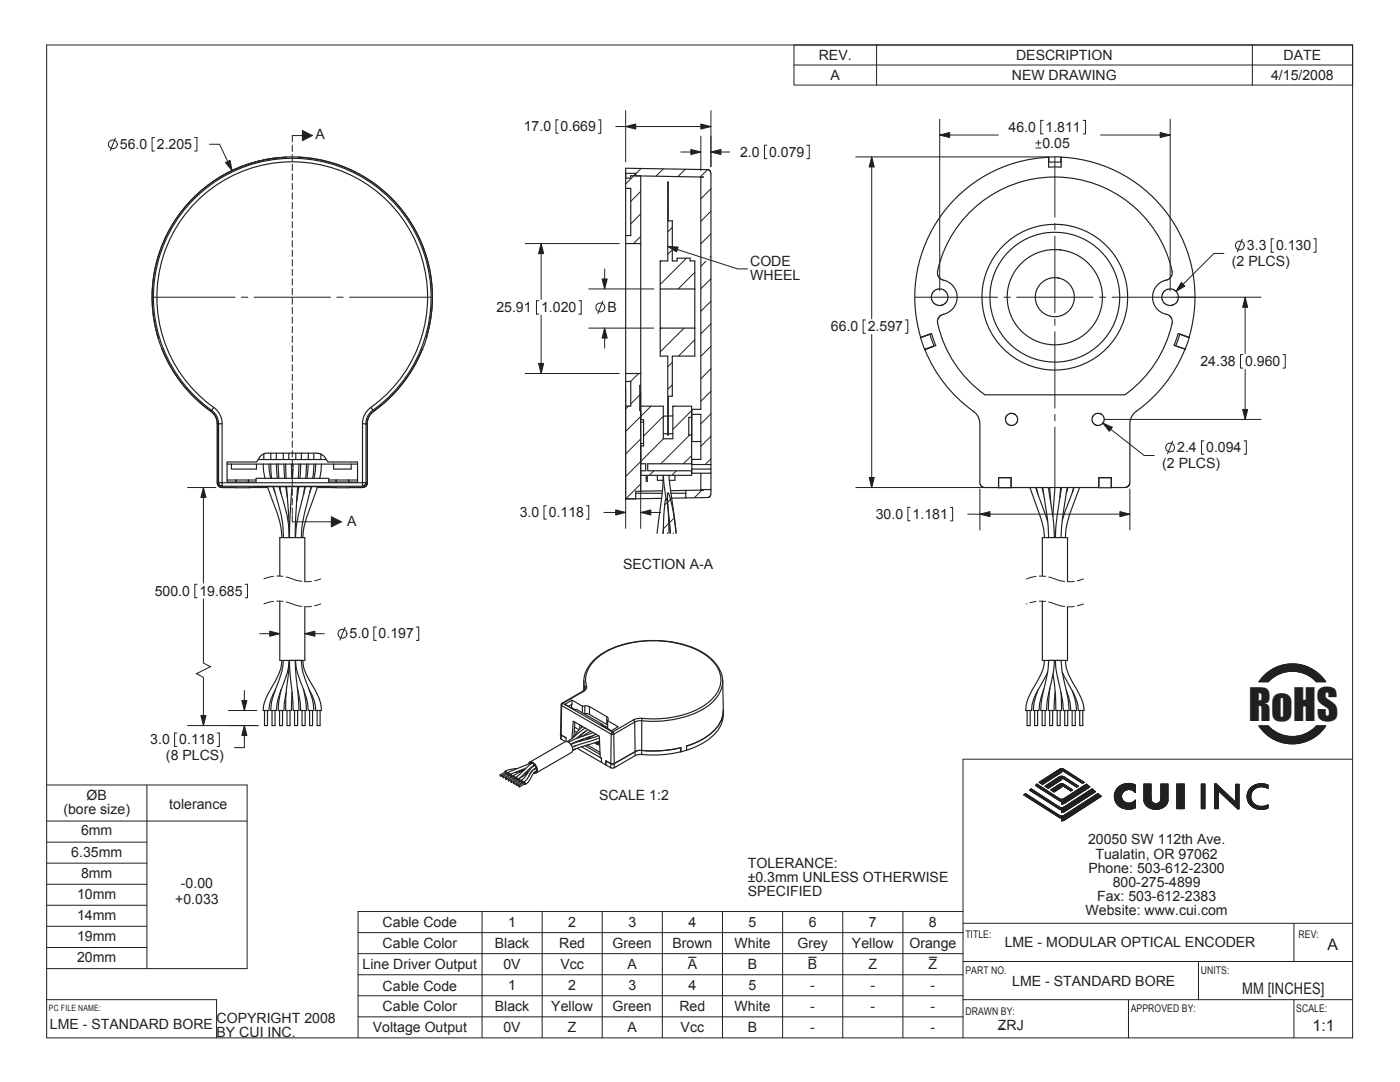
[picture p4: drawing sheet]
<svg xmlns="http://www.w3.org/2000/svg" width="279mm" height="216mm" viewBox="0 0 279 216" stroke-linecap="round" stroke-linejoin="round" font-family="sans-serif">
<!-- layer: Layer 1 -->
<g fill="none" stroke="#231f20" stroke-width=".2">
<path d="M9.3 9v198.1M269.9 9v198.1M252.5 134.6a8 8 0 0 1 12.1 1.4h-1.9a6.5 6.5 0 0 0-9.6 0h-1.9zM204.3 158.6l.4-.3 7.1 4.5 .5-.1 6.8-4.4 .7 .6-7.3 4.7-.6 .2v-.5l-.5-.2zM205.5 157.7l.3-.3 5.9 3.8 .6-.2 5.7-3.6 .6 .6-6.1 3.9-.6 .2v-.5l-.5-.1zM206.7 156.7l.2-.2 4.8 3 .5-.1 4.6-2.9 .7 .5-5 3.3-.6 .1v-.5l-.4-.1zM207.4 156.1l4.4-2.7 .4 .1 4.2 2.6-.4 .2-4-2.6-.1 .4-3.9 2.4zM208.6 156.9l3.2-2 .5 .1 2.9 1.9-.3 .2-2.9-1.9-.1 .4-2.7 1.7zM209.7 157.6l2.1-1.2 .5 .1 1.7 1.1-.3 .2-1.7-1.1-.1 .4-1.5 .9zM223 157.3a3 3 0 0 1 3.6-.7v1.6a1.44 1.44 0 0 0-2.1-.4 1.44 1.44 0 0 0-.2 2.1 1.61 1.61 0 0 0 2.3-.2v1.5a2.88 2.88 0 0 1-4.2-2l.2-1.3zM229.8 159.7a.98 .98 0 0 0 .9 .7 .98 .98 0 0 0 .9-.7M229.8 159.7l-.1-3.2h-1.4v3.2a2.51 2.51 0 0 0 3.8 1.4 1.76 1.76 0 0 0 1-1.4v-3.2h-1.4l-.1 3.2"/>
<path d="M234.9 156.5h1.4v4.9h-1.4zM239.8 156.5h.7v4.9h-.7zM242.4 156.4h.4l3.8 3.7v-3.6h.7v4.9h-.3l-3.9-3.7v3.7h-.7zM249.4 157.4a3.1 3.1 0 0 1 3.6-.7v.6a2.19 2.19 0 0 0-3.4 1.6 2.1 2.1 0 0 0 3.1 1.9l.3-.2v.6a2.77 2.77 0 0 1-4.1-2.6zM251.2 144.8h1.9a6.5 6.5 0 0 0 9.6 0h1.9a8 8 0 0 1-13.4 0zM269.9 151.5h-77.7v55.6M71.5 190.3h120.7M71.5 194.5h120.7M71.5 181.9h120.7M71.5 186.1h120.7M71.5 198.7h120.7M258.2 184.2v7.7"/>
<path d="M71.5 202.9h120.7"/>
</g>
<path d="M223.3 157a3 3 0 0 1 3.3-.4v1.6a1.52 1.52 0 0 0-1.7-.6 1.52 1.52 0 0 0-1.1 1.4 1.54 1.54 0 0 0 1.2 1.2 1.54 1.54 0 0 0 1.6-.5v1.5a2.78 2.78 0 0 1-3.1-.3 2.78 2.78 0 0 1-1-2.8z" fill-rule="evenodd" fill="#231f20"/>
<path d="M223.3 157a3 3 0 0 1 3.3-.4v1.6a1.52 1.52 0 0 0-1.7-.6 1.52 1.52 0 0 0-1.1 1.4 1.54 1.54 0 0 0 1.2 1.2 1.54 1.54 0 0 0 1.6-.5v1.5a2.78 2.78 0 0 1-3.1-.3 2.78 2.78 0 0 1-1-2.8z" fill="none" stroke="#231f20" stroke-width=".2"/>
<path d="M228.3 156.5h1.4l.1 3.3 .2 .3 .6 .3 .7-.2 .3-.4 .1-3.3h1.4v3.2a2.46 2.46 0 0 1-3.3 1.6l-.9-.4-.5-.8z" fill-rule="evenodd" fill="#231f20"/>
<path d="M228.3 156.5h1.4l.1 3.3 .2 .3 .6 .3 .7-.2 .3-.4 .1-3.3h1.4v3.2a2.46 2.46 0 0 1-3.3 1.6l-.9-.4-.5-.8z" fill="none" stroke="#231f20" stroke-width=".2"/>
<g fill="#231f20" stroke="#231f20" stroke-width=".2">
<path d="M234.9 156.5h1.4v4.9h-1.4z" fill-rule="evenodd"/>
<path d="M239.8 156.5h.7v4.9h-.7z" fill-rule="evenodd"/>
</g>
<path d="M242.4 156.4h.4l3.8 3.7v-3.6h.7v4.9h-.3l-3.9-3.7v3.7h-.7z" fill-rule="evenodd" fill="#231f20"/>
<path d="M242.4 156.4h.4l3.8 3.7v-3.6h.7v4.9h-.3l-3.9-3.7v3.7h-.7z" fill="none" stroke="#231f20" stroke-width=".2"/>
<path d="M249.7 157.1a3.1 3.1 0 0 1 3.3-.4v.6a2.16 2.16 0 0 0-2.4 0 2.16 2.16 0 0 0-.9 2.4 2.32 2.32 0 0 0 3.3 .9v.6a2.7 2.7 0 0 1-3.2-.4 2.7 2.7 0 0 1-.5-3.3z" fill-rule="evenodd" fill="#231f20"/>
<path d="M249.7 157.1a3.1 3.1 0 0 1 3.3-.4v.6a2.16 2.16 0 0 0-2.4 0 2.16 2.16 0 0 0-.9 2.4 2.32 2.32 0 0 0 3.3 .9v.6a2.7 2.7 0 0 1-3.2-.4 2.7 2.7 0 0 1-.5-3.3z" fill="none" stroke="#231f20" stroke-width=".2"/>
<path d="M206.7 156.7l.2-.2 4.8 3 .5-.1 4.6-2.9 .7 .5-5 3.3-.6 .1v-.5l-.4-.1z" fill-rule="evenodd" fill="#231f20"/>
<path d="M206.7 156.7l.2-.2 4.8 3 .5-.1 4.6-2.9 .7 .5-5 3.3-.6 .1v-.5l-.4-.1z" fill="none" stroke="#231f20" stroke-width=".2"/>
<path d="M205.5 157.7l.3-.3 5.9 3.8 .6-.2 5.7-3.6 .6 .6-6.1 3.9-.6 .2v-.5l-.4-.1z" fill-rule="evenodd" fill="#231f20"/>
<path d="M205.5 157.7l.3-.3 5.9 3.8 .6-.2 5.7-3.6 .6 .6-6.1 3.9-.6 .2v-.5l-.4-.1z" fill="none" stroke="#231f20" stroke-width=".2"/>
<path d="M204.3 158.6l.4-.3 6.7 4.4 .5 .2 .4-.2 6.8-4.4 .7 .6-7.4 4.7-.5 .2v-.5l-.4-.1z" fill-rule="evenodd" fill="#231f20"/>
<path d="M204.3 158.6l.4-.3 6.7 4.4 .5 .2 .4-.2 6.8-4.4 .7 .6-7.4 4.7-.5 .2v-.5l-.4-.1z" fill="none" stroke="#231f20" stroke-width=".2"/>
<path d="M209.7 157.6l2.1-1.2 .5 .1 1.7 1.1-.3 .2-1.7-1.1h-.1v.4l-1.5 .9z" fill-rule="evenodd" fill="#231f20"/>
<path d="M209.7 157.6l2.1-1.2 .5 .1 1.7 1.1-.3 .2-1.7-1.1h-.1v.4l-1.5 .9z" fill="none" stroke="#231f20" stroke-width=".2"/>
<path d="M208.6 156.9l2.8-1.9 .4-.1 .5 .1 2.9 1.9-.3 .2-2.9-1.9-.1 .4-2.7 1.7z" fill-rule="evenodd" fill="#231f20"/>
<path d="M208.6 156.9l2.8-1.9 .4-.1 .5 .1 2.9 1.9-.3 .2-2.9-1.9-.1 .4-2.7 1.7z" fill="none" stroke="#231f20" stroke-width=".2"/>
<path d="M207.4 156.1l4.4-2.7h.4l4.2 2.7-.4 .2-4-2.6-.1 .4-3.9 2.4z" fill-rule="evenodd" fill="#231f20"/>
<path d="M207.4 156.1l4.4-2.7h.4l4.2 2.7-.4 .2-4-2.6-.1 .4-3.9 2.4z" fill="none" stroke="#231f20" stroke-width=".2"/>
<path d="M252.2 134.8a8 8 0 0 1 12.4 1.2h-1.9a6.5 6.5 0 0 0-9.6 0h-1.9z" fill-rule="evenodd" fill="#231f20"/>
<path d="M252.2 134.8a8 8 0 0 1 12.4 1.2h-1.9a6.5 6.5 0 0 0-9.6 0h-1.9z" fill="none" stroke="#231f20" stroke-width=".2"/>
<path d="M251.2 144.8h1.9a6.5 6.5 0 0 0 9.6 0h1.9a8 8 0 0 1-13.4 0z" fill-rule="evenodd" fill="#231f20"/>
<g fill="none" stroke="#231f20" stroke-width=".2">
<path d="M9.3 9h260.6M127.9 38.2l-2 2M128 33.6l-3.1 3.1M132.4 33.7l-1.5 1.5M133.4 37.2l-.1 .1M136.8 33.8l-1.5 1.4M141.2 33.8l-1.5 1.5M141.9 37.7l-2 2M187.5 26.9h11.7M187.5 23.8v34.2M206.7 29.5h1M206.7 28.5h1"/>
<path d="M207.2 28v1M208.2 24h-.5v2.7h.5M210.5 31.3v12M216.2 24h.4v2.7h-.4M219.6 26.9h13.9M233.5 23.8v34.2M30.6 59.3h16.3M48.2 59.3h1.2M50.7 59.3h15.3M67.2 59.3h1.3M69.8 59.3h16.2M127.9 42.7l-2 2"/>
<path d="M127.9 47.2l-1.5 1.4M132 52.1l-.2 .2M133.4 41.7l-.1 .1M134.1 50l-.8 .8M134.2 45.4l-.9 .9M137 51.5l-5.2 5.2M138.7 54.3l-3.4 3.4M140.9 52.1l-1 1M141.9 42.1l-2 2.1M141.9 46.7l-2 1.9M141.9 51.1l-.2 .2M141.9 55.6l-2 2"/>
<path d="M182.6 59.3h16.5M200.4 59.3h1.2M202.9 59.3h15.2M210.5 44.6v1.3M210.5 47.1v15.3M219.4 59.3h1.3M222 59.3h16.5M234.8 59.3h16.9M244.3 50.6h-2l-7.6 7.5M247.9 47.7l-1 2.5M248.5 59.3v11.2M254.2 47.6h-.5v2.7h.5"/>
<path d="M262.2 47.6h.4v2.7h-.4M127.5 74.5l-1.6 1.6M127.7 78.8l-1.8 1.8M132 65.5l-.2 .2M134.2 76.8l-.9 .9M134.2 72.3l-.9 .9M136.5 65.5l-4.7 4.7M138.7 67.8l-3.3 3.3M141.9 60.1l-2 2M141.9 64.6l-2 2M141.9 69.1l-2 2M141.9 73.6l-2 2"/>
<path d="M141.9 78.1l-2 2M210.5 63.6v1.3M210.5 66.2v15.2M248 70.8h-.4v2.6h.4M248.5 73.7v10M256 70.8h.5v2.6h-.5M125.5 81l-.6 .6M127.9 87.6l-3 3M127.9 96.6l-3 2.9M129.2 95.3l-.2 .2M129.9 81l-5 5.1M130.5 93.9l-.9 .9"/>
<path d="M132.4 83.1l-4 3.9M132.4 87.5l-7.5 7.6M133.4 82.1l-.1 .1M133.4 86.6l-.1 .1M133.8 99.6l-.6 .6M134.4 81l-.1 .2M135 93.9l-.9 .9M137.6 86.8l-5.7 5.7M138 81.9l-3.7 3.8M138 90.9l-1.6 1.6M138.3 81.7l-.2 .2M140.2 97.7l-1.6 1.6"/>
<path d="M141.9 82.6l-2 2M141.9 87.1l-2 1.9M141.9 91.5l-1.2 1.2M195.6 97.6v8.2M210.5 82.7v1.3M210.5 85.2v12.1M220.1 84.4l8.2 6.5h2.1M220.4 83.7h31.3M225.5 97.6v8.2M234 88l-1 2.6M240.3 88h-.5v2.6h.5M248.3 88h.4v2.6h-.4"/>
<path d="M133.2 100.2l-.6 .6M133.5 104.4l-1.1 1.1M134.6 103.4l-1 .9M181.7 101.2h-.5v2.7h.5M189.7 101.2h.4v2.7h-.4M193.1 102.6h32.4M9.3 156.6h40v36.7h-40M29.3 156.6v36.7M251.2 144.8h1.9a6.5 6.5 0 0 0 9.6 0h1.9a8 8 0 0 1-13.4 0zM9.3 163.8h40M9.3 168h20M9.3 172.2h20"/>
<path d="M9.3 176.4h20M9.3 189.1h20M9.3 180.6h20M9.3 184.8h20M9.3 199.5h33.9v7.6M71.5 181.9v25.2M96.2 181.9v25.2M108.2 181.9v25.2M120.2 181.9v25.2M132.2 181.9v25.2M144.2 181.9v25.2M156.2 181.9v25.2"/>
<path d="M168.2 181.9v25.2M180.2 181.9v25.2M192.2 184.2h77.7M192.2 191.9h77.7M192.2 199.5h77.7M225.2 199.5v7.6M239.2 191.9v7.6M258.2 199.5v7.6M9.3 207.1h260.6"/>
<circle cx="247.4" cy="49" r=".88"/>
<circle cx="233.5" cy="89.3" r=".88"/>
</g>
<g fill="none" stroke="#231f20" stroke-width=".23">
<path d="M57.1 31.3a28 28 0 0 0-25.5 36.1M59.5 31.4a27.9 27.9 0 0 1 25.6 36M124.9 35.6l1-.1v-.4l14.5 .2h-.5v46.4h-1.8v1M124.9 37.6v9.4M124.9 37.6h1v9.4h-1M124.9 34.6h2v.5h1v13.5M141.9 34.5l-.2-.4-.4-.3-16.4-.2v4M141.9 34.5v58.2M209.3 31.3h2.5v2h-2.5zM124.9 48.6h3M124.9 48.6v25.9M124.9 47v1.6"/>
<path d="M127.9 48.6v25.9M131.8 57.7v7.8M131.8 57.7v-5.6h1.5v-15.8h.1v7.8h.8v8h.9v-.6h2.6v.6h1v5.6M131.8 57.7h6.9M138.7 57.7v7.8M187.1 54.1a24 24 0 0 1 23.4-18.8 24 24 0 0 1 23.4 18.8M187.1 54.1v.6l.2 .5 .4 .5 .6 .2M188.3 55.9l1.1 .4 .8 .7 .5 .9 .3 .8a3.4 3.4 0 0 1-.4 2.2l-.8 1-.7 .5-.8 .3M211.2 55.5l1 .3 .7 .4 .8 .8 .4 .8a3.9 3.9 0 0 1-.1 3.2l-.6 .9-.8 .7-.9 .4-1 .2-1.2-.1-.9-.4-.9-.7-.7-.9-.3-1.1v-1.3l.2-.8 .5-.9 .8-.8 .6-.4 1.3-.4 1.1 .1M211.6 49.9a9.5 9.5 0 0 1 6.8 14.7 9.5 9.5 0 0 1-16.2-.6 9.5 9.5 0 0 1 7.8-14.2l1.6 .1M211.9 44.8a14.5 14.5 0 0 1 10.8 22.4 14.5 14.5 0 0 1-24.8-.6 14.5 14.5 0 0 1 11.9-21.8h2.1M232.8 55.9l-1.3 .5-.9 1-.5 1.3v1.2l.4 1.3 .7 .8 .9 .5 1.1 .4 .5 .4 .2 .6v.6"/>
<path d="M233.9 54.1v.6l-.2 .5-.4 .5-.5 .2M32.4 69.7l-.9-2.4a28 28 0 0 1 26.8-36 28 28 0 0 1 26.8 36l-.8 2.4a28.1 28.1 0 0 1-9.8 12.4 28.1 28.1 0 0 0 9.8-12.3M124.9 76.1h1v4.9h-1M124.9 74.5h3M124.9 74.5v25.1l2-.1M127.9 76.9h-.2v5h.2M127.9 76.9v4.1M127.9 74.5v2.4M131.8 65.5h6.9M131.8 65.5v5.6h1.5v15.7h.1v-7.7h.8v-8h4.5v-5.6M183.7 67.3l1.9-.7 .8 2.4-1.9 .7zM184.6 69.8a31.5 31.5 0 0 0 10.1 12.7l.6 .8 .2 .9 .1 12.3 .1 .3 .6 .5h3v-2h2.5"/>
<path d="M185.9 66.6l.9 2.3-2.2 .9v-.1M185.9 66.6l-2.1 .8a28 28 0 0 1 25.5-36v.9h2.4v-.9a27.9 27.9 0 0 1 25.6 36M186 69.2h.1M188 60.9l.6-.3 .4-.5 .2-.5-.1-.8-.3-.6-.5-.4-.5-.1h-.7l-.7 .3-.3 .5-.2 .5v.8l.4 .6 .4 .3 .5 .2h.8M188.3 62.7l-.9 .5-.3 .8a22.9 22.9 0 0 0 9.5 14.8h27.9a24 24 0 0 0 9.4-14.3M234 60.9l.6-.3 .4-.5 .2-.5-.1-.8-.3-.6-.5-.4-.5-.1h-.7l-.7 .3-.3 .5-.2 .5v.8l.4 .6 .4 .3 .5 .2h.8M234.3 68.9l2.2 .8a29.9 29.9 0 0 1-10.1 12.7l-.7 1-.2 .9v12.2l-.4 .5-.6 .3M235.5 66.7l1.9 .6-.9 2.4-1.8-.7zM237.3 67.4l-2.2-.8-.8 2.3M42.2 81.9l1 1.1 .4 1.2v.4h-.2l-.4-1.5-.9-1 .9 1 .3 1.1 .1 12.4 .3 .5 .4 .2h3M42.2 81.9a.48 .48 0 0 1 .5-.5 .48 .48 0 0 1 .5 .4l.9 1.4 .2 1.4M42.2 81.9l-.1 .2a28.1 28.1 0 0 1-9.8-12.4 28.1 28.1 0 0 0 9.8 12.4"/>
<path d="M42.7 81.3a27 27 0 0 1-4.5-40 27 27 0 0 1 40.3 0 27 27 0 0 1-4.5 40M43.4 84.6v11.7h.2v-11.7h.7M43.4 96.3l.2 .6 .7 .4M44.3 96.3h-.7l.2 .5 .5 .2v-.7M44.3 96.3h.1M44.3 84.6v11.7M44.3 97.3h2.8M44.3 96.3h28M45.3 92.6h26.1M45.3 95.8h5.8M45.3 92.2h5.9l.8-1.2 .7-.5 .4-.1h10.4l1 .5 .9 1.3h6v4h-5.8v-.8h-14.5v.8h-5.8zM46.2 92.6v1h5v-1"/>
<path d="M47.1 97.3h6.3M47.1 95.8v.4M49.6 95.8v.4M51.5 91.7h13.7M52.5 92.6l.4 2.8M52.6 90.6v1.1M53.4 97.1l.6 1.8a25.9 25.9 0 0 1 2.3 8.4M53.7 92.6l.3 2.8M54 92.6l.2 2.8M54 90.4v1.3M54.5 97.1l.4 1.2M54.5 97.3h.1"/>
<path d="M54.5 97.1l.1 .2a31 31 0 0 1 2 10M55.1 90.4v1.3M55.2 92.6l.2 2.8M55.5 92.6l.2 2.8M55.7 97.1l.2 .6a28.4 28.4 0 0 1 1.8 9.6M55.8 97.3h.1M55.9 97.1l.2 1.3M56.5 90.4v1.3M56.7 92.6l.1 2.8M57 92.6l.1 2.8M57 97.1l.3 2.2M57 97.3h.2"/>
<path d="M57.2 97.1l.6 10.2 .5-10.2M57.6 90.4v1.3M58.2 92.6v2.8M58.2 93.8h.3M58.5 92.6l-.1 2.8M59 90.4v1.3M59.4 97.1l-.5 10.2M59.4 97.3h.2M59.6 97.1l-.4 3.1M59.7 92.6l-.2 2.8M60 92.6l-.1 2.8M60.1 90.4v1.3"/>
<path d="M60.8 97.3h.1M60.8 97.1l-.2 1.6M60.9 97.1l-.4 2a36.4 36.4 0 0 0-1.5 8.2M61.2 92.6l-.2 2.8M61.5 92.6l-.2 2.8M61.5 90.4v1.3M62.1 97.3h.1M62.1 97.1l-.5 2a34.5 34.5 0 0 0-1.5 8.2M62.2 97.1l-.4 1.3M62.6 90.4v1.3M62.7 92.6l-.3 2.8M63 92.6l-.3 2.8"/>
<path d="M63.4 97.1l-.8 2.3a27.6 27.6 0 0 0-2.2 7.9M64 90.6v1.1M64.2 92.6l-.4 2.8M65.6 95.8h5.8M66.3 97.3l-.6-.2h-14.7l-.7 .2M66.6 92.6v1h3.5v-1M67.1 95.8v.4M69.6 95.8v.4M72.3 96.3v.7h-28v.3M72.3 96.3h.7l-.1 .4-.6 .3M72.3 84.6h.7v11.7h.3l-.2 .6-.8 .4 .8-.4 .2-.6v-11.7M72.3 97v.3h-9"/>
<path d="M72.3 84.6v11.7M73.3 84.6v11.7M74 81.3l.4 .6M74 81.3a4 4 0 0 0-1.6 2.4l-.1 .9M74.4 81.9a27.7 27.7 0 0 0 4.5-41.1 27.7 27.7 0 0 0-41.3 0 27.7 27.7 0 0 0 4.6 41.1M74.4 81.9l-.6 .5-.6 1-.2 1.2h.3M74.4 81.9l.2 .2-.5 .4-.6 .9-.2 1.2M124.9 99.5h2M126.9 98.4h5.2M127.9 92.5h1v1.4h-1M127.9 81v17h-1v1.5M127.9 83.7h.5v5.3h-.5"/>
<path d="M127.9 88.5h.5M127.9 84.2h.5M127.9 81h4.5v6.5h1.9v-6.5h3.7v2.3M131.2 94.8v1h1.1M132 99.4l-5.1 .1M132.2 97.9l-4.3 .1M132.4 86.6h.9M132.9 99.5l-.5-4.7a101.1 101.1 0 0 1-1.3 11.6M133.3 83h-.9M133.4 86.6h.9M133.5 94.8l1.4 11.6a25.3 25.3 0 0 0-1.6-8.1v.1a48.6 48.6 0 0 0 .5 8M133.9 98.4h3"/>
<path d="M134.3 83h-.9M134.7 94.8v1h-1.1M136.9 99.4h-2.9M136.9 97.9h-3.1M138 83.3h-.5v3.5h.5M138 83.3v3.5M138 86.8v5.7h-8.7v1.4h8.7v.9h-8.8v1.2h-.2v-1.2h-1.1M138 83h.1M138 86.8h.1M138.1 92.7v.9M138.1 93.6v.8h3.8v-.8M138.1 92.7h3.8"/>
<path d="M138.1 82.7h1.8v9h-1.8v1M138.1 82.7v5.4h1.8M139.9 94.4v3.4h.5l-3.5 .1M139.9 97.7h2M141.9 92.7v.9h-3.8M141.9 97.7l-.1 1.1-.5 .5-4.4 .1v-1.5M141.9 94.4v3.3M199.3 95.3h2.5v2h-2.5zM205.5 97.3l1.2 3.2a21.8 21.8 0 0 1 1.7 6.8M206.7 97.3l2.4 6.8M206.8 97.3l.3 1.3M208 97.3l.3 1.4"/>
<path d="M208.1 97.3l.3 1.8a55.1 55.1 0 0 1 .9 8.2M209.2 97.3l1 6.5 .2 3.5M209.5 97.3l.2 2.9M210.5 97.3l-.4 5.7M211.7 97.3l-.2 2M211.8 97.3l-.9 5.9-.3 4.1M213 97.3l-.9 5.9-.3 4.1M213.1 97.3l-.3 1.1M214.3 97.3l-.3 .9M214.3 97.3l-2.3 6.5M215.5 97.3l-.4 1a27.1 27.1 0 0 0-2.5 9M219.5 82.5l.4 .2 .4 .5v.9l-.7 .7h-.9l-.7-.7v-.9l.7-.7h.9"/>
<path d="M221.8 95.3h-2.5v2h2.5v-1.1M221.8 95.3h-2.5v2h-17.5M221.8 95.3v2h2.7M55.8 115v-7.7h5v8.8M55.8 120v11.8h5v-10.7M132.4 106.4l.1-3.4 .2-3 .2-.5 .2 .5 .3 1.7 .1 4.7M132.4 105.5l-.1 .9M133.2 106.3v.1M133.4 102.9l.4 3.5M134.4 106.4h.1M208 115v-7.7h5v8.8M208 120v11.8h5v-10.7"/>
<path d="M56.1 137.6l-.1 .3a12.7 12.7 0 0 0-.4 3.9h1.1v-1.3l.4-2.3M56.3 131.8a11.8 11.8 0 0 1-2.2 5.5l-.4 .9a7.9 7.9 0 0 0-1.2 3.6h1.2a8.7 8.7 0 0 1 1.2-4M56.3 131.8h.1M56.6 131.8a24.6 24.6 0 0 1-2 6.8 8.2 8.2 0 0 0-.5 3.2h1a21.9 21.9 0 0 1 2-6.9l.7-3.1M56.6 131.8h.1M57.8 131.8l.7 10h1.2l-.8-10M57.8 131.8l-.2 2.6a36.6 36.6 0 0 0-.5 7.4h1.1l.1-3.7M57.8 131.8h1.1M58.9 131.8h.1M59 131.8h1.1M59 131.8a26 26 0 0 0 2 7l.4 1.7 .1 1.3h1.2a24.8 24.8 0 0 0-2-6.9l-.4-1.6-.2-1.5M59.4 137.3l.5 3 .1 1.5h1.2l-.3-2.4-.4-1.9"/>
<path d="M60.1 131.8h.1M60.5 131.8a6.5 6.5 0 0 0 1.2 3.8l.9 1.7a9.3 9.3 0 0 1 1.6 4.5h-1.2a8.1 8.1 0 0 0-1.3-4.2M114.2 139.7v.8l-.7 .4M116.3 137.9h.2M116.3 137.9l-4.1 2.4M116.5 137.9l-4.2 2.4M116.5 135.8v2M116.7 137.2v.2M116.7 137.4l-.4 .5M116.7 137.2v.3M117.1 136.9a.9 .9 0 0 1-.6 1M117.1 136.9l-.4 .3"/>
<path d="M117.1 136.9a5.4 5.4 0 0 1 2.2-5.7 18.8 18.8 0 0 1 12.8-3.3 15.2 15.2 0 0 1 10.4 4.3 5 5 0 0 1-.3 7.2 16.5 16.5 0 0 1-11.3 4l-2.8-.1M144.1 134.8a8.6 8.6 0 0 0-5-5.2 22 22 0 0 0-18.5 .5 7.2 7.2 0 0 0-4.1 5.5l.2 1.6M144.1 134.9a5.2 5.2 0 0 1-1.8 5.1 17.2 17.2 0 0 1-11 3.9l-3.2-.1M144.2 135.8l.2 5.9M208.3 137.5a15.5 15.5 0 0 0-1 4.3h-1.1a9.6 9.6 0 0 1 1-4.2M208.4 131.8a12 12 0 0 1-2.2 5.5 9.5 9.5 0 0 0-1.5 4.5h1.1a11.8 11.8 0 0 1 2.2-5.7l1.1-1.9M208.4 131.8h.1M209.3 131.8a41.3 41.3 0 0 1-1.4 7.7l-.2 2.3h1.1a35.3 35.3 0 0 1 1.3-6.9l.3-3.1M209.3 131.8h.1M209.3 131.8h1.1M209.5 137.3l-.3 4.5h1.2l.2-3.7M210.1 134.5l.5 3.5 .1 3.8h1.2l-.1-3.6"/>
<path d="M210.4 131.8h.1M210.6 131.8h1.2M210.6 131.8a46.9 46.9 0 0 0 1.4 7.7l.2 2.3h1.2a44.9 44.9 0 0 0-1.4-7.7l-.2-2.3M210.6 131.8h.1M211.8 131.8h.1M212.6 131.8a11.4 11.4 0 0 0 2.1 5.4l.5 .9a8.3 8.3 0 0 1 1.2 3.7h-1.2a12.9 12.9 0 0 0-2.4-6.2l-.8-1.5M212.6 131.8h.1M212.8 137.7a13.8 13.8 0 0 1 .9 4.1h1.1a9.8 9.8 0 0 0-.8-4M53.4 141.8v3h-.6v-3M54.9 141.8v3h-.6v-3M56.4 141.8v3h-.6v-3M57.9 141.8v3h-.6v-3"/>
<path d="M59.4 141.8v3h-.6v-3M60.9 141.8v3h-.6v-3M62.4 141.8v3h-.6v-3M63.9 141.8v3h-.6v-3M99.8 154.6l1.1-.6 .1 .1v.2l-1 .6M99.8 154.6l.2 .3zM100.4 154.9l1-.6 .2 .1v.2l-1.1 .6M100.4 154.9l.1 .3zM100.8 154.1v-.2a.23 .23 0 0 1 .3 .1 .23 .23 0 0 1-.2 .4v-.1M100.9 155.2l1.1-.6 .1 .1v.2l-1.1 .6M100.9 155.2l.1 .3zM101.3 154.4v-.2a.23 .23 0 0 1 .4 .1 .23 .23 0 0 1-.3 .3"/>
<path d="M101.3 154.3l-.2 .1M101.4 155.5l1.1-.6 .1 .1v.2l-1 .6M101.4 155.5l.1 .3zM101.8 154.7v-.2a.24 .24 0 0 1 .4 .2 .24 .24 0 0 1-.2 .3v-.1M101.8 154.6l-.2 .1M101.9 155.9h.1l.1 .2zM101.9 155.9l1.1-.7 .1 .1v.2l-1 .6M102.3 155l.1-.1a.22 .22 0 0 1 .3 .1 .22 .22 0 0 1-.2 .3M102.3 154.9l-.1 .1M102.4 156.2l.2 .2zM102.5 156.1l1.2-.5v.2l-1.1 .6M102.9 155.3v-.1a.24 .24 0 0 1 .3 .1 .24 .24 0 0 1-.1 .3h-.1"/>
<path d="M102.9 155.2l-.2 .1M103 156.5h.1v.2zM103 156.5l1.2-.6v.2l-1.1 .6M103.3 153.3l-1.5 .2-1 .4M103.4 155.6v-.1a.22 .22 0 0 1 .4 .1 .22 .22 0 0 1-.3 .3M103.4 155.5l-.2 .1M103.5 156.8l1.2-.6v.2l-1 .6M103.5 156.8l.2 .2zM103.9 155.9l.1-.2 .2 .1 .1 .4h-.2M103.9 155.8l-.2 .1M104.1 153.9l-1.1 .2-1.1 .4M104.5 156.2v-.1a.27 .27 0 0 1 .3 .1 .27 .27 0 0 1-.1 .3h-.1"/>
<path d="M104.5 156.1l-.2 .1M104.6 153.7l-2.2 1.1M104.6 153.6l-.8 .2M104.9 153.3l-2.1 .8M105.3 154.3l-1.8 1.1M105.3 154.2l-.6 .1M105.5 152.4a.66 .66 0 0 1 .6-.4 .66 .66 0 0 1 .6 .5 1.33 1.33 0 0 1 .3 1.7l-.5 .1M105.5 153.9l-.6 .3M105.6 154.8h-.1M105.6 152.3h.1a1.11 1.11 0 0 1 1.4 1.1v.6l-.5 .2M105.7 152.1l7.1-4.1a1.45 1.45 0 0 1 1.2 2.2l-7 4M105.8 152.3l.2 .1"/>
<path d="M105.8 152.3l-4.5 1.9M106 152.1l-.2 .2M106.2 152.3a.34 .34 0 0 1 .3 .5M106.2 152.3l-3.3 2.8M106.3 152.9l.1 .1M106.3 152.2l-.1 .1M106.5 152.8l-2.8 2.5M106.6 152.8a.34 .34 0 0 1 .3 .5M106.6 152.8l-.7 .6-1.2 1.7-.7 .6M106.8 152.6l-.3 .2M106.8 152.7l-.2 .1M106.9 153.3l-.5 .3-.7 1"/>
<path d="M107 153.9a.32 .32 0 0 0 0-.4 .32 .32 0 0 0-.3-.1l-.6 .5-.5 .8a2.52 2.52 0 0 1-1.1 1.3M107 153.9a3.2 3.2 0 0 0-1.3 1.7l-.9 .9M107.1 153.2l-.2 .1M107.1 153.9l-.5 .3M107.1 153.8l-.1 .1M111.9 146.5v.8l.1 .2M111.9 146.5l.1 .2M112 146.7l1 .5v.8M112 146.7v.8M112 147.5l.8 .5M112 140.6l.1 .2M112.1 140.8l-.1 5.9"/>
<path d="M112.1 140.8l9.9 5.7h.5l-.3-.4M112.2 140.3l-.2 .3-.1 5.9M112.2 140.3h.1M112.3 140.4l-.2 .4M112.3 140.4l9.9 5.7M112.3 140.3v.1M112.7 140.5l1.5-.8 2 1.2 .9-.1 .5 .2 3.6 2 .2 .3-.1 .5 2.1 1.2-1.5 .8-2-1.1 .3-.2-5.2-3-.2 .2zM114.1 140.6v.6l.8 .4M114.1 141.2l-.1 .1M114.2 147.3l.2-3.4 5.2 3 .2 4.3 .2 .1M114.4 149h.1M114.5 148.9h.1"/>
<path d="M114.6 145.9l.5 .2M114.7 145.1l.8 .5M114.7 144.1l-.1 2.8M114.8 148.8l-.2 .1M114.9 149.4l-.6 .4M115.2 149.3l4.8 2.8M115.7 144.7v.8M115.8 147.9h.1M115.9 146.6l.1 .1M116.1 149l3.9 2.3M116.1 144.9v.2M116.2 140.9v1.3"/>
<path d="M116.3 145l-1 .9-1 1.4M116.5 147.4l-.7 .5M116.7 142.4l.9 .2M116.7 140.8v1.6M116.7 142.4h-.1M116.8 148.8l3 1.7M116.8 145.3l-3.6 2.7M117 145.8l-2 1.6M117 147.2l.2 .1M117.2 147.3l.1 .1M117.2 148.7l2.5 1.4M117.3 145.6l-1.8 1.6"/>
<path d="M117.6 141v1.6M117.6 142.6l3.5 1.9M117.8 147.2l-.2-.2-.4 .3 .1 .1M117.9 145.9l-1.7 1M118.3 146.2l-3.1 1.1-1.7 .8M118.6 146.7l-4.7 1.8M118.7 148.2l.3 .2M118.9 146.5l-1.9 1.1M119 148.4l.2 .1M119 148.3v.1M119.2 148.4l-.2-.1 .4-.2 .2 .1-.4 .3M119.2 148.5l.5 .3"/>
<path d="M119.4 146.8l-4.4 1.3-1.1 .5M119.6 148.2l-.4 .3M119.6 147.3l-5.4 1.8M119.7 147.9l-5.4 1.8M120 151.3v.8M120 152.1l.9 .5M120.2 144.5v.3M120.2 144.5l1.1 .7M120.9 152.6h.1M120.9 151.8l1 .6M120.9 151.8v.8l1 .6M120.9 151.8v.8"/>
<path d="M121.1 143v1.5M121.1 144.5l.2 .2M121.3 143.8v1.6l.7 .4M121.9 153.2h.7M121.9 152.4v.8M122.2 146.1h.1M122.2 146.1l-.2 .3-.1 6M126.4 143.7l-4.2 2.4M126.4 143.7l.3 .4-4.2 2.4 .1 5.9h-.7M126.7 150.8l-4.1 2.4M128.1 149.7l-.7 .1-.7 .2v.8M128.1 150.6a23.9 23.9 0 0 0 7.7-.6v-.8a27.3 27.3 0 0 1-8.4 .6l-.5 .1-4.4 2.5h-.5l-1.1-.6"/>
<path d="M128.1 149.7v.9M128.1 149.7a23.2 23.2 0 0 0 7.8-.5v.8M128.1 150.6l-1.4 .2M128.1 143.8h-.8l-.6 .3v5.9l-4.1 2.4v.8M128.1 143.8v5.9M128.1 143.3l-.9 .1-.8 .3M128.1 143.3v.5M135.8 149.9l.1 .1M137 148.9v.8M137 149.7l-1.1 .3M144.4 141.7a6.8 6.8 0 0 1-3.9 5.6l-1.8 .9-1.7 .7M144.4 141.7a6.8 6.8 0 0 1-3.9 5.6l-1.8 1-1.7 .6"/>
<path d="M144.4 141.8a6.3 6.3 0 0 1-3.2 5.9l-1.7 1-2.5 1M205.6 141.8v3h-.6v-3M207.1 141.8v3h-.6v-3M208.6 141.8v3h-.6v-3M210.1 141.8v3h-.6v-3M211.6 141.8v3h-.6v-3M213.1 141.8v3h-.6v-3M214.6 141.8v3h-.6v-3M216.1 141.8v3h-.6v-3"/>
<circle cx="210.5" cy="59.3" r="12.9"/>
<circle cx="201.9" cy="83.7" r="1.21"/>
</g>
<path d="M248 81.7h1l-.5 2z" fill="#231f20"/>
<path d="M248 81.7h1l-.5 2z" fill="none" stroke="#231f20" stroke-width=".2"/>
<path d="M235.8 56.4l.7 .7-1.8 1z" fill="#231f20"/>
<path d="M235.8 56.4l.7 .7-1.8 1z" fill="none" stroke="#231f20" stroke-width=".2"/>
<path d="M231.5 26.4l2 .5-2 .6z" fill="#231f20"/>
<path d="M231.5 26.4l2 .5-2 .6z" fill="none" stroke="#231f20" stroke-width=".2"/>
<path d="M187.5 26.9l2-.5v1.1z" fill="#231f20"/>
<path d="M187.5 26.9l2-.5v1.1z" fill="none" stroke="#231f20" stroke-width=".2"/>
<path d="M248.5 59.3l.5 2h-1z" fill="#231f20"/>
<path d="M248.5 59.3l.5 2h-1z" fill="none" stroke="#231f20" stroke-width=".2"/>
<path d="M195.6 102.6l2-.5v1z" fill="#231f20"/>
<path d="M195.6 102.6l2-.5v1z" fill="none" stroke="#231f20" stroke-width=".2"/>
<path d="M223.5 102.1l2 .5-2 .5z" fill="#231f20"/>
<path d="M223.5 102.1l2 .5-2 .5z" fill="none" stroke="#231f20" stroke-width=".2"/>
<path d="M220.1 84.4l1.9 .9-.6 .8z" fill="#231f20"/>
<g fill="none" stroke="#231f20" stroke-width=".2">
<path d="M23 27.5l-1 2.6M30.8 27.5h-.4v2.6h.4M38.8 27.5h.5v2.6h-.5M41.8 28.8h2l2.5 5.2M55.8 31.4a28.2 28.2 0 0 0-12.3 4.1M37.4 97.3h5.7M40.6 97.3v19.1M220.1 84.4l1.9 .9-.6 .8zM39.3 116.6h-.4v2.7h.4M40.6 119.5v12.8l1.4 .7-2.8 1.4 1.4 .7v9.7M48.9 116.6h.5v2.7h-.5M206.8 115l-1.9 .5"/>
<path d="M207.4 120h1.3M207.4 115h1.3M209.3 115.1l3.2 .9M214.4 116l-1.3 .1M216.2 115.5l-1.2 .4M48.8 137.8v4M51.8 126.4h4M60.8 126.4h3.9M68.9 125.2l-1.1 2.5M75.1 125.1h-.5v2.7h.5M83.1 125.1h.5v2.7h-.5M204.9 120.5h.1"/>
<path d="M206.8 120l-1.3 .3M209.3 120.1l3.2 .9M214.4 121l-1.3 .1M216.2 120.5l-1.2 .4M35.3 146.3h-.5v2.6h.5M37.4 144.8h14.1M43.3 146.3h.5v2.6h-.5M45.6 141.8h5.6M48.8 144.8v4.4h-2"/>
<circle cx="22.5" cy="28.8" r=".89"/>
<circle cx="68.3" cy="126.5" r=".89"/>
</g>
<path d="M45 32.4l.9-.4 .4 2z" fill="#231f20"/>
<path d="M45 32.4l.9-.4 .4 2z" fill="none" stroke="#231f20" stroke-width=".2"/>
<path d="M40.6 97.3l.5 2h-1z" fill="#231f20"/>
<path d="M40.6 97.3l.5 2h-1z" fill="none" stroke="#231f20" stroke-width=".2"/>
<path d="M40.1 142.8h1l-.5 2z" fill="#231f20"/>
<path d="M40.1 142.8h1l-.5 2z" fill="none" stroke="#231f20" stroke-width=".2"/>
<path d="M48.8 144.8l.5 2h-1z" fill="#231f20"/>
<path d="M48.8 144.8l.5 2h-1z" fill="none" stroke="#231f20" stroke-width=".2"/>
<path d="M48.3 139.8h1l-.5 2z" fill="#231f20"/>
<path d="M48.3 139.8h1l-.5 2z" fill="none" stroke="#231f20" stroke-width=".2"/>
<path d="M53.8 125.9l2 .5-2 .6z" fill="#231f20"/>
<path d="M53.8 125.9l2 .5-2 .6z" fill="none" stroke="#231f20" stroke-width=".2"/>
<path d="M60.8 126.4l2-.5v1.1z" fill="#231f20"/>
<path d="M60.8 126.4l2-.5v1.1z" fill="none" stroke="#231f20" stroke-width=".2"/>
<path d="M60.3 26l2 1.1-2 1z" fill="#231f20"/>
<path d="M60.3 26l2 1.1-2 1z" fill="none" stroke="#231f20" stroke-width=".2"/>
<path d="M66.1 103.1l2 1-2 1z" fill="#231f20"/>
<g fill="none" stroke="#231f20" stroke-width=".2">
<path d="M58.3 29v1.2M58.3 30.9v1.2M58.3 32.8v1.2M58.3 34.7v1.2M58.3 36.6v1.2M58.3 38.5v1.3M62.3 27.1h-4v1.2M111.4 23.9h-.4v2.7h.4M119.4 23.9h.5v2.7h-.5M122.9 25.3h19M124.9 22.1v10.2M135.9 30.3h4"/>
<path d="M139.9 27.2v6.9M141.9 22.1v11.2M141.9 30.3h3.7M153 29h-.4v2.7h.4M161 29h.5v2.7h-.5M58.3 40.4v1.3M58.3 42.3v1.3M58.3 44.2v1.3M58.3 46.1v1.3M58.3 48v1.3M58.3 49.9v1.3M58.3 51.8v1.3"/>
<path d="M58.3 53.7v1.3M58.3 55.6v1.3M58.3 57.5v1.3M58.3 59.4v1.3M104.8 48.6h18.8M108 48.6v11.2M117.5 57.7h13M120.7 53.7v4M133.3 49.2l13.9 4.5h2M58.3 61.3v1.3M58.3 63.2v1.3M58.3 65.2v1.2"/>
<path d="M58.3 67.1v1.2M58.3 69v1.2M58.3 70.9v1.2M58.3 72.8v1.2M58.3 74.7v1.2M58.3 76.6v1.3M58.3 78.5v1.3M104.8 74.5h18.8M107.5 60h-.4v2.7h.4M108 62.9v11.6M115.5 60h.5v2.7h-.5M117.5 65.5h13"/>
<path d="M120.3 60.1l-1 2.5M120.7 65.5v4M124.9 77.4v28M127.9 78.2v27.2M58.3 80.4v1.3M58.3 82.3v1.3M58.3 84.2v1.3M58.3 86.1v1.3M58.3 88v1.3M58.3 89.9v1.3M58.3 91.8v1.3M58.3 93.7v1.3"/>
<path d="M58.3 95.6v1.3M58.3 97.5v1.3M58.3 99.4v1.3M54.6 120l-1.9 .5M54.6 115l-1.9 .5M55.2 120h1.3M55.2 114.9l1.3 .1M57.1 115.1l1.9 .7 1.3 .2M58.3 102.8v1.3h9.8M58.3 101.3v1.3M62.2 116l-1.3 .1M64 115.5l-1.2 .4"/>
<path d="M66.1 103.1l2 1-2 1zM109 100.9h-.4v2.7h.4M117 100.9h.5v2.7h-.5M120.5 102.3h4.4M127.9 102.3h4M57.1 120.1l3.2 .9M62.2 121l-1.3 .1M64 120.5l-1.2 .4"/>
<circle cx="119.8" cy="61.3" r=".89"/>
</g>
<path d="M137.9 29.8l2 .5-2 .5z" fill="#231f20"/>
<path d="M137.9 29.8l2 .5-2 .5z" fill="none" stroke="#231f20" stroke-width=".2"/>
<path d="M141.9 30.3l2-.5v1z" fill="#231f20"/>
<path d="M141.9 30.3l2-.5v1z" fill="none" stroke="#231f20" stroke-width=".2"/>
<path d="M107.5 72.5h1l-.5 2z" fill="#231f20"/>
<path d="M107.5 72.5h1l-.5 2z" fill="none" stroke="#231f20" stroke-width=".2"/>
<path d="M108 48.6l.5 2h-1z" fill="#231f20"/>
<path d="M108 48.6l.5 2h-1z" fill="none" stroke="#231f20" stroke-width=".2"/>
<path d="M120.7 65.5l.5 2h-1z" fill="#231f20"/>
<path d="M120.7 65.5l.5 2h-1z" fill="none" stroke="#231f20" stroke-width=".2"/>
<path d="M124.9 25.3l2-.6v1.1z" fill="#231f20"/>
<path d="M124.9 25.3l2-.6v1.1z" fill="none" stroke="#231f20" stroke-width=".2"/>
<path d="M122.9 101.7l2 .6-2 .5z" fill="#231f20"/>
<path d="M122.9 101.7l2 .6-2 .5z" fill="none" stroke="#231f20" stroke-width=".2"/>
<path d="M127.9 102.3l2-.6v1.1z" fill="#231f20"/>
<path d="M127.9 102.3l2-.6v1.1z" fill="none" stroke="#231f20" stroke-width=".2"/>
<path d="M139.9 24.7l2 .6-2 .5z" fill="#231f20"/>
<path d="M139.9 24.7l2 .6-2 .5z" fill="none" stroke="#231f20" stroke-width=".2"/>
<path d="M120.2 55.7h1l-.5 2z" fill="#231f20"/>
<path d="M120.2 55.7h1l-.5 2z" fill="none" stroke="#231f20" stroke-width=".2"/>
<path d="M133.3 49.2l2 .1-.3 1z" fill="#231f20"/>
<path d="M158.5 9h111.4v8h-111.4zM158.5 13h111.4M174.9 9v8M249.9 9v8M170.8 31.3h38.5M174 31.3v32.3M133.3 49.2l2 .1-.3 1zM172.7 63.8h-.4v2.7h.4M174 66.7v30.6M180.7 63.8h.5v2.7h-.5M170.8 97.3h38.5" fill="none" stroke="#231f20" stroke-width=".2"/>
<path d="M174 31.3l.5 2h-1z" fill="#231f20"/>
<path d="M174 31.3l.5 2h-1z" fill="none" stroke="#231f20" stroke-width=".2"/>
<path d="M173.5 95.3h1l-.5 2z" fill="#231f20"/>
<path d="M173.5 95.3h1l-.5 2z" fill="none" stroke="#231f20" stroke-width=".2"/>
<text font-size="8.5" fill="#231f20" x="249.2" y="143.9">RoHS</text>
<g font-size="3.2" fill="#231f20">
<text x="264.9" y="189.6">A</text>
<text x="247.9" y="198.2">MM [INCHES]</text>
<text x="261.9" y="205.7">1:1</text>
</g>
<g font-size="2.8" fill="#231f20">
<text x="163.4" y="12">REV.</text>
<text x="165.8" y="16">A</text>
<text x="201.9" y="16">NEW DRAWING</text>
<text x="202.8" y="12">DESCRIPTION</text>
<text x="253.7" y="16">4/15/2008</text>
<text x="256.2" y="12">DATE</text>
<text x="23.9" y="29.7">56.0</text>
<text x="31.3" y="29.7">2.205</text>
<text x="63" y="27.7">A</text>
<text x="104.5" y="26.2">17.0</text>
<text x="111.9" y="26.2">0.669</text>
<text x="201.3" y="26.3">46.0</text>
<text x="208" y="29.5">0.05</text>
<text x="208.7" y="26.3">1.811</text>
<text x="147.7" y="31.3">2.0</text>
<text x="153.5" y="31.3">0.079</text>
<text x="149.7" y="53">CODE</text>
<text x="245.9" y="53.1">(2 PLCS)</text>
<text x="248.9" y="49.9">3.3</text>
<text x="254.7" y="49.9">0.130</text>
<text x="149.7" y="55.8">WHEEL</text>
<text x="99.1" y="62.3">25.91</text>
<text x="108" y="62.3">1.020</text>
<text x="121.2" y="62.3">B</text>
<text x="165.8" y="66.1">66.0</text>
<text x="173.2" y="66.1">2.597</text>
<text x="239.6" y="73">24.38</text>
<text x="248.5" y="73">0.960</text>
<text x="231.9" y="93.4">(2 PLCS)</text>
<text x="234.9" y="90.3">2.4</text>
<text x="240.7" y="90.3">0.094</text>
<text x="69.3" y="105.1">A</text>
<text x="103.7" y="103.2">3.0</text>
<text x="109.5" y="103.2">0.118</text>
<text x="174.8" y="103.5">30.0</text>
<text x="182.1" y="103.5">1.181</text>
<text x="124.4" y="113.6">SECTION A-A</text>
<text x="30.9" y="118.9">500.0</text>
<text x="39.8" y="118.9">19.685</text>
<text x="69.8" y="127.4">5.0</text>
<text x="75.6" y="127.4">0.197</text>
<text x="30" y="148.5">3.0</text>
<text x="35.8" y="148.5">0.118</text>
<text x="33.1" y="151.7">(8 PLCS)</text>
<text x="17.3" y="159.6">ØB</text>
<text x="33.8" y="161.4">tolerance</text>
<text x="119.5" y="159.6">SCALE 1:2</text>
<text x="12.7" y="162.4">(bore size)</text>
<text x="16.2" y="166.7">6mm</text>
<text x="14.2" y="170.9">6.35mm</text>
<text x="149.2" y="173.2">TOLERANCE:</text>
<text x="217.1" y="168.5">20050 SW 112th Ave.</text>
<text x="218.6" y="171.3">Tualatin, OR 97062</text>
<text x="15.4" y="179.3">10mm</text>
<text x="16.2" y="175.1">8mm</text>
<text x="36.1" y="177.1">-0.00</text>
<text x="149.2" y="176">±0.3mm UNLESS OTHERWISE</text>
<text x="149.2" y="178.8">SPECIFIED</text>
<text x="217.2" y="174.1">Phone: 503-612-2300</text>
<text x="218.9" y="179.8">Fax: 503-612-2383</text>
<text x="222.1" y="177">800-275-4899</text>
<text x="15.4" y="183.5">14mm</text>
<text x="35" y="180.5">+0.033</text>
<text x="76.4" y="185.1">Cable Code</text>
<text x="101.4" y="185.1">1</text>
<text x="113.4" y="185.1">2</text>
<text x="125.4" y="185.1">3</text>
<text x="137.4" y="185.1">4</text>
<text x="149.4" y="185.1">5</text>
<text x="161.4" y="185.1">6</text>
<text x="173.4" y="185.1">7</text>
<text x="185.4" y="185.1">8</text>
<text x="216.7" y="182.6">Website: www.cui.com</text>
<text x="15.4" y="191.9">20mm</text>
<text x="15.4" y="187.7">19mm</text>
<text x="76.4" y="189.1">Cable Color</text>
<text x="98.7" y="189.1">Black</text>
<text x="111.6" y="189.1">Red</text>
<text x="122.3" y="189.1">Green</text>
<text x="134.2" y="189.1">Brown</text>
<text x="137.4" y="190.5">_</text>
<text x="146.6" y="189.1">White</text>
<text x="159.1" y="189.1">Grey</text>
<text x="161.4" y="190.5">_</text>
<text x="170" y="189.1">Yellow</text>
<text x="181.5" y="189.1">Orange</text>
<text x="185.4" y="190.5">_</text>
<text x="200.5" y="188.9">LME - MODULAR OPTICAL ENCODER</text>
<text x="72.4" y="193.3">Line Driver Output</text>
<text x="76.4" y="197.7">Cable Code</text>
<text x="100.5" y="193.3">0V</text>
<text x="101.4" y="197.5">1</text>
<text x="111.8" y="193.3">Vcc</text>
<text x="113.4" y="197.5">2</text>
<text x="125.2" y="193.3">A</text>
<text x="125.4" y="197.5">3</text>
<text x="137.2" y="193.3">A</text>
<text x="137.4" y="197.5">4</text>
<text x="149.2" y="193.3">B</text>
<text x="149.4" y="197.5">5</text>
<text x="161.3" y="193.3">B</text>
<text x="161.7" y="197.5">-</text>
<text x="173.3" y="193.3">Z</text>
<text x="173.7" y="197.5">-</text>
<text x="185.3" y="193.3">Z</text>
<text x="185.7" y="197.5">-</text>
<text x="202" y="196.8">LME - STANDARD BORE</text>
<text x="76.4" y="201.7">Cable Color</text>
<text x="98.7" y="201.7">Black</text>
<text x="110" y="201.7">Yellow</text>
<text x="122.3" y="201.7">Green</text>
<text x="135.6" y="201.7">Red</text>
<text x="146.6" y="201.7">White</text>
<text x="161.7" y="201.7">-</text>
<text x="173.7" y="201.7">-</text>
<text x="185.7" y="201.7">-</text>
<text x="10" y="205.3">LME - STANDARD BORE</text>
<text x="43.2" y="204.1">COPYRIGHT 2008</text>
<text x="43.2" y="206.9">BY CUI INC.</text>
<text x="74.4" y="205.9">Voltage Output</text>
<text x="100.5" y="205.9">0V</text>
<text x="113.3" y="205.9">Z</text>
<text x="125.2" y="205.9">A</text>
<text x="135.8" y="205.9">Vcc</text>
<text x="149.2" y="205.9">B</text>
<text x="161.7" y="205.9">-</text>
<text x="185.7" y="205.9">-</text>
<text x="199.2" y="205.5">ZRJ</text>
<text x="199.6" y="205.9">-</text>
</g>
<g font-size="2.1" fill="#231f20">
<text x="192.7" y="187.2">TITLE:</text>
<text x="259.2" y="187.2">REV:</text>
<text x="192.7" y="194.4">PART NO.</text>
<text x="239.6" y="194.4">UNITS:</text>
<text x="192.7" y="202.6">DRAWN BY:</text>
<text x="225.7" y="202">APPROVED BY:</text>
<text x="258.7" y="202">SCALE:</text>
</g>
<text font-size="1.7" fill="#231f20" x="9.8" y="201.6">PC FILE NAME:</text>
</svg>
